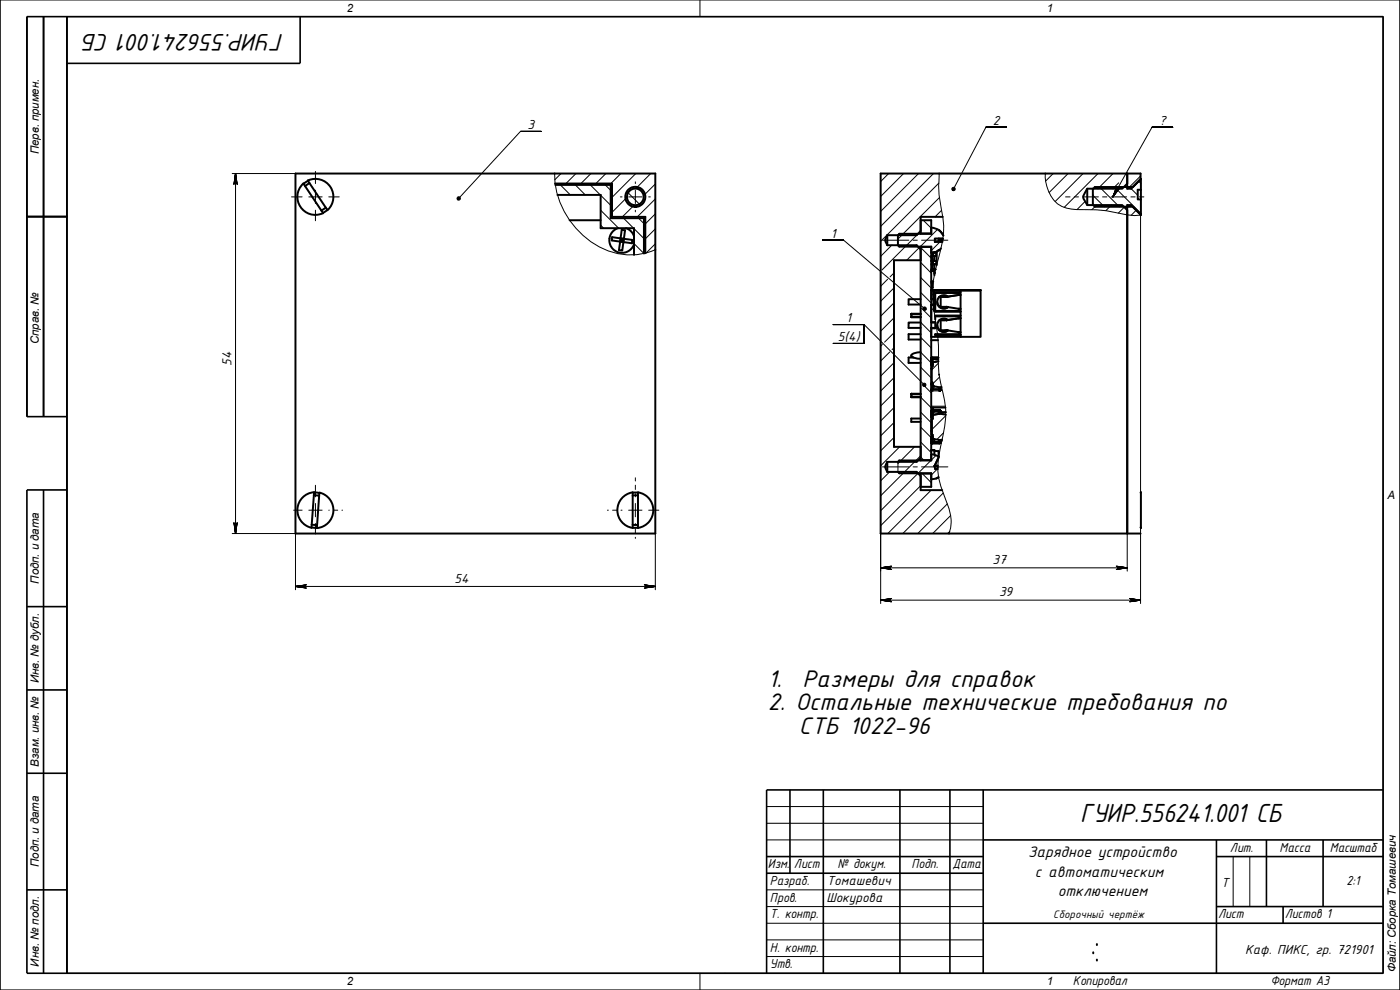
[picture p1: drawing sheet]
<svg xmlns="http://www.w3.org/2000/svg" width="420mm" height="297mm" viewBox="0 0 420 297" stroke-linecap="round" stroke-linejoin="round" font-family="sans-serif">
<g fill="none" stroke="#000" stroke-width=".3">
<path d="M.1 0h420v297h-420M20.1 5h395v287h-395zM210.1 0v5M217.6 5h.1M156.2 39.4h6.2h-6.2h6.2h-6.2h6.2h-6.2l-18.5 20.1M295.9 38.2h6.2zM295.9 38.2l-9.7 18.5M345.7 38.2h6.2h-6.2h6.2h-6.2h6.2h-6.2l-11.7 20.9M69.7 52.1h19M70.7 52.1v108M87.5 59.1h3.2M92.7 59.1h4"/>
<path d="M94.7 57.1v4M94.7 51.4v3.7M98.7 59.1h3.1M166.4 52.1a25.1 25.1 0 0 0 19 24 18.2 18.2 0 0 0 11.3-1.2M168.2 55.5l3 3M168.4 52.1l-1.9 1.9M172.7 55.5l3 3M172.9 52.1l-3 3M177.2 55.5l3 3M177.3 52.1l-3 3M180.3 58.6l3 3M181.6 55.5l1.7 1.6"/>
<path d="M181.8 52.1l-3 3M186.2 59.1h.5M186.3 52.1l-3 3M188.1 57.5l4.2 4.1M188.2 59.2l-4.5 4.5M188.7 59.1h4M190.7 54.6v.5M190.7 57.1v4M190.8 52.1l-7.1 7.1M191.3 56.1l2.3 2.4M194.7 59.1h.5M195.3 52.1l-4.5 4.5"/>
<path d="M196.7 59.7l-5.4 5.4M196.7 55.2l-3.5 3.5M266.7 52.1l-2.4 2.4M271.2 52.1l-6.9 6.8M275.7 52.1l-11.4 11.3M280.2 52.1l-15.9 15.8M281.8 54.9l-17.5 17.5M281.9 52.1a40.8 40.8 0 0 0 1.1 13.1 23.1 23.1 0 0 1-.8 10.1 43.6 43.6 0 0 0-2.2 15l.3 3M281.9 59.3l-11.3 11.3M313.7 52.1a10.7 10.7 0 0 0 5 9.8 16.4 16.4 0 0 0 7.3 1 43.6 43.6 0 0 1 12.3 1.6l2.2 .2 1.8-.2v116.6M316.1 52.1l-2.3 2.2M319.8 59.1h1.3"/>
<path d="M320.6 52.1l-5.8 5.7M322.4 59.1h1.3M324.9 59.1h4.7M325 52.1l-8.4 8.4M328 58.6l3.4 3.4M329.5 52.1l-10.1 10.1M330 56.1l5.9 5.9M330.9 59.1h1.3M333.4 59.1h4.7M334 52.1l-4.5 4.5M334.5 56.1l.3 .4M335.6 57.2l6.8 6.8"/>
<path d="M335.7 54.9l-1.7 1.7M338.5 52.1l-.2 .2M339 56.1l2.4 2.5M339.4 59.1h1.3M341.7 54.4l.7 .7M341.9 59.1h1.4M342.3 52.8l-3.8 3.8M94.7 63.1v3.1M180.3 63.1l5.4 5.4M180.3 67.6l.9 .9M187.1 65.5l3 3M190.3 73.1l3 3"/>
<path d="M190.3 68.6l3 3M190.3 61.6l-3.5 3.5M190.7 63.1v.5M191.6 65.5l1.7 1.6M196.7 73.2l-2.8 2.7M196.7 64.2l-3 3M196.7 68.7l-3 3M246.9 72h6.2zM253.1 72l24.4 20.6M264.9 72.1h7.9M267.6 73.6l-3.3 3.3M271 70.1l-1.5 1.6"/>
<path d="M272.1 73.6l-7.4 7.4M274 72.1h1.3M275.5 70.1l-3.8 3.9M275.8 74.3l-3.7 3.8M276.3 69.8l.3 .2M276.3 78.7l3.2 3.2M276.3 74.3l3.2 3.1M276.6 72.1h7.9M277.1 66.1l2.4 2.4M281.4 68.8l-5.2 5.2M282.1 72.6l-2.6 2.6M282.6 63.1l-2 2"/>
<path d="M325.7 60.4l-2.5 2.5M329.1 61.5l-1.4 1.4M333.6 61.5l-1.7 1.7M337.4 62.2l-1.8 1.7M341 63.1l-1.5 1.5M250 97.4h9.3h-9.3M259.3 97.4h.1M259.3 97.4h-9.3h9.3M259.3 97.4v5.6M259.3 97.4l18.1 18.1M266.4 83.8l-2.1 2.1M268.3 99.8l-2.8 2.9"/>
<path d="M268.3 81.9l-1.2 1.2M268.3 86.4l-4 4M268.3 90.9l-4 4M268.3 95.4l-4 4M276.3 96.7l3.2 3.2M276.3 87.7l3.2 3.2M276.3 83.2l3.2 3.2M276.6 92.5l2.9 2.9M279.9 88.3l-.4 .4M280.2 92.5l-.7 .7M280.3 93.1l1.1 7.2M280.8 96.4l-.4 .3"/>
<path d="M250 103h9.3v-5.6v5.6v-5.6v5.6zM264.8 103.4l-.5 .4M267 105.6l-2.7 2.7M268.3 104.4l-.6 .5M268.3 108.8l-4 4M268.3 113.3l-4 4M268.3 117.8l-4 4M273.5 119.1l.1 .1M273.5 118.3h.1M276.3 119.2l3.2 3.1M276.3 110.2l3.2 3.2M276.3 105.7l3.2 3.2"/>
<path d="M276.3 101.2l3.2 3.2M277.2 115.6l2.3 2.3M279.4 115.2v1.6M279.9 117.3h1.9M281.1 100.5l-.5 .6M281.4 100.5l.3 3.3a41.8 41.8 0 0 0 1.2 13.8 28.9 28.9 0 0 1-.2 14.4 33.1 33.1 0 0 0-1 11.5l1.4 4.4a20.2 20.2 0 0 1 2.2 10.5l-.5 1.7M281.6 109l-2 2M281.9 113.1l-2.5 2.6M282.3 116.2v.6M268.3 126.8l-4 4M268.3 131.3l-4 4M268.3 122.3l-4 4"/>
<path d="M269.5 138.6v3M270 134.1l-5.7 5.7M270.4 138.2l-.9 .9M274.5 134.1l-4.5 4.5M276.3 137.1l.9 .9M276.3 132.6l3.2 3.2M276.3 128.1l3.2 3.2M276.3 123.7l3.2 3.1M276.3 136.8l-12 12M279.4 138.2l-15.1 15M279.5 121.9h4.2M279.9 124.2l-.5 .5"/>
<path d="M280.4 132.6l-.4 .5M280.9 136.6l-1.4 1.5M281 123.1l-.5 .4M283.2 129.9l-2 2M283.9 124.7l-4.3 4.2M20.1 148.5h.1M88.1 153.1h2.6M92.7 153.1h4M94.7 151.1v4M94.7 145.6v3.5M94.7 157.1v3.1M98.7 153.1h.1"/>
<path d="M100.1 153.1h1.3M102.6 153.1h.2M182.3 153.1h.3M183.8 153.1h1.3M186.4 153.1h.3M188.7 153.1h4M190.7 151.1v4M190.7 157.1v.3M190.7 158.7v1.2M190.7 143.4v.9M190.7 145.6v1.3M190.7 148.1v1"/>
<path d="M194.7 153.1h3M264.9 140.1h7.9M267 141.6l-2.7 2.7M274 140.1h1.3M276.3 145.7l-12 12M276.6 140.1h7.9M276.8 142.1l2.7 2.7M279.5 147.1l-13.1 13M281.3 140.7l-1.8 1.9M283.1 147.9l-12.2 12.2M284.3 151.2l-8.9 8.9M285 159.4l-.6 .7"/>
<path d="M285.3 154.7l-5.4 5.4M415.1 148.5h.1M69.7 160.1h19v16.9M88.7 176h108M190.7 161.2v.3M196.7 160.1v16.9M264.3 160.1v21M264.3 170.4h74M338.3 160.1v11.3M264.3 180.1h78M230.1 252h65M230.1 247h65"/>
<path d="M230.1 242h65M370.1 257v15M375.1 257v15M230.1 272h65M230.1 267h65M230.1 277h65M210.1 292v5M217.6 292h.1M230.1 287h65M230.1 282h65"/>
</g>
<g fill="none" stroke="#000" stroke-width=".59">
<path d="M88.7 52.1h108v108h-108zM91 55.1a5.4 5.4 0 0 0-.8 7 5.4 5.4 0 0 0 6.8 1.9l-6-8.9M92.4 54.2a5.4 5.4 0 0 1 6.8 1.9 5.4 5.4 0 0 1-.9 7zM92.4 54.3l-1.3 .9M92.9 55l-1.3 .9M166.6 55.1h17.1v10M166.7 55.5h16.6v10h10v10.6M167.3 58.5h13v10h10v8M326.3 56.6v4.9M328 56.7l.6-.6h11.4l2.4-2.4v3.2M328 56.7v4.7l.6 .6h11.4l2.4 2.5v-4.7h-1v-2.9h1M328.1 56.6l-.1 .1"/>
<path d="M337.3 56.1h1M338.3 52.1v4.5h1.2l2.8-2.8v-1.7h-78v108h74v-95.6M338.3 55.1l-1.5 1.5h-10.5l-.8 1.4a1.49 1.49 0 0 0-.1 2l.9 1.5h10.5l1.5 1.6M342.4 53.7l-2.4 2.4M342.4 56.9v2.9M8.1 65h12M97.8 62.3l-1.4 .8M98.2 63l-1.3 .9M171 66.1h9.3M183.3 65.1h10.4v10.9M185.5 68.5l-1.4 .7-.9 1.4-.3 1.7 .3 1.3a3.9 3.9 0 0 0 4.8 2l1.5-1 .8-1.3M186.1 72.5l1 .1"/>
<path d="M186.2 72l.5 .1M186.2 71.5l1 .1M186.2 71.5l.5 .6M186.2 71.5l-.1 1M186.2 71.5l.4-2.5 1 .1-.4 2.5M186.2 71.5l-2.5-.3-.1 1 2.5 .3M186.7 72.1l.4 .5M186.7 72.1h.5M186.7 72.1l-.6 .4M186.7 72.1l-.1 .5M186.7 71.6v.5M187.2 71.6l2.6 .4-.2 1-2.5-.4-.4 2.6-.9-.2 .3-2.5"/>
<path d="M187.2 71.6l-.5 .5M187.2 71.6l-.1 1M187.9 68.5l1.5 .9 .9 1.5M266.3 70.6a2.13 2.13 0 0 0 0 3M266.3 70.6v3M266.3 73.6h8.8l1.2 1.2M276.3 78.1h-8v56h8M276.3 69.3l-1.2 1.3h-8.8M276.3 74l3.2 .1M276.3 66.1h3.2v4h-9.6l-.4 .5v3l.4 .4h9.6v64.2h-9.6l-.4 .4M276.3 74.1v64.1M276.3 70h3.2"/>
<path d="M279.5 76.9h.3M279.5 76.8h.5M279.5 79.3h.5M279.5 68.3a4 4 0 0 1 3.6 2.4M279.6 76.9v.7l.2 .2M279.8 77.8h.1M279.8 76.8v1.5M279.8 79.3v1.5M280 75.8v1M280.2 75.8h.8M280.2 78.3h-.2v1M280.4 75.7v.1"/>
<path d="M280.4 76.8v1.5M280.4 79.3v1.5M280.6 72.6l2.2-.1zM280.6 75.8h.4v1h-1M280.6 78.3h.4v1h-1M281 78.3h-1.5h.5v1M281.1 75.5v4.1M281.7 75.1h.1M281.7 71.6h1.2M281.7 69l.6 .6M281.7 72.2l1.1 .1M281.7 71.5v1"/>
<path d="M281.7 75.1l-.9 .5-1.3 .2M282.4 74.5l-.7 .6M282.5 69.7l.6 .9M282.9 71.8l-1.2 .2M282.9 65.1h-6.6v5M283 71.6h-2.4v1M337.3 62.1h1M340 62v.1M340 62.1l2.4 2.4M342.3 64.5l-2.8-3h-1.2v98.6h4M342.4 64.5h.1M273.5 94.2l2.8 .1"/>
<path d="M273.5 94.3l.1 .9h2.7h-2.8zM273.5 94.3h.1M276.3 95.1l-2.7 .1M276.3 89.8h-3.6v1.6h3.6M276.3 96.8h-3.6v1.6h3.6M279.5 84.5h.6M279.5 81.3h.9zM279.5 84.9h.3M279.5 91.5h.6M279.5 96.7h1.2v1.8h-1.2M279.5 91.4h.6M279.5 89.8h.4"/>
<path d="M279.5 98.4h1.2M279.5 96.8h1.2M279.9 86.3l-.1-1.8 .1 1.8M279.9 87.1h-.4v2.6h.4M279.9 80.8h-.4h1.3M280.2 80.8h-.2v.5M280.3 91.5h.4M280.3 93.3v-6.2h14v14h-14.8M280.3 87.1h14M280.3 91.4h.4M280.3 89.8h.4M280.4 81.3v1.3"/>
<path d="M280.4 81.3h.1M280.4 81.9h.2M280.7 89.7v1.8M280.7 94.9h7.2v.6h.4h-.6M280.7 87.9h7.2v.6M280.7 91.5v2h7.6h-7.6M284.1 96.1h-1.8v3h1.9l4.1 .6h-.4v.6h-7.2v.2h7.6M284.2 96.1h-.2M284.2 89.1h-1.9v3h1.9l3.5 .5M284.5 89l-1-.4-1.1 .2-.7 .6-.4 .9 .1 1 .6 .8 1 .5 1-.1 .5-.4-1.2 .5-1.1-.4-.7-.6-.2-1M284.5 96l-1-.4-1.1 .2-.7 .6-.4 .9 .1 1 .6 .8 1 .5 1-.1 .5-.4-1.2 .5-1.1-.4-.7-.6-.2-1M287.7 95.5h.1"/>
<path d="M287.7 95.5l-3.6 .6M287.7 92.6l.6 .1h-.4v.6h-7.2M287.7 88.5l-3.6 .6M287.7 88.5l-4 .6M287.7 88.5h.1M287.7 92.6h.1M287.7 99.7h.1M287.9 88.5h.4h-.6M288.3 87.1v.6h-7.6v2h-.4M288.3 87.1h6h-6M288.3 94.7h-7.6v1.1M288.3 87.7v13.4"/>
<path d="M273.5 118.2h2.8M273.5 119.1h2.8M273.5 118.3v.9h2.8M273.5 118.2v.1M273.6 118.3h2.7M273.6 118.2v1M273.6 118.2h-.1M273.6 118.2l-.1 .1M274.2 107.3h-1.5v1.6h3.6M276.3 100.3h-3.6v1.6h3.6M276.3 105.7a3.3 3.3 0 0 0-2.8 .9v.2a1.9 1.9 0 0 0 1.8 .8l1 .1M279.4 116.8l.5 .5"/>
<path d="M279.4 115.2h.5M279.5 110.6h.1M279.5 115h.4M279.5 102.1h2M279.5 109.6h.4M279.7 109.9h.1M279.8 109.9h.1M279.8 109.8l-.2 .1v4.6l.3 .2v1.1l2 .4-.1 .6M279.8 109.9h-.1M279.9 115.2v1.6h1.9M279.9 107.8v2.1M279.9 107.7v.1"/>
<path d="M279.9 107.3h1.7M279.9 107.3l-.5 .3v1.7h.5M279.9 107.3l-.3 .1M279.9 107.7h1.7M280.4 115.9l-.5 .1M281.6 108.4l-1.7 .3M281.8 112.4h.1M281.9 116.8h-.1M282.2 117.1h.1M282.3 116.8l-.5 .5M282.3 116.8l-.1 .3M282.6 116.1l-.3 .1v.6"/>
<path d="M266.3 138.6a2.13 2.13 0 0 0 0 3M266.3 138.6v3M276.3 137.3l-1.2 1.3h-8.8M276.3 125.6h-2.8v1h2.8M276.3 138h3.2M279.5 132.8l.3 .3M279.5 131h.4M279.5 135.1h.9M279.5 129.3h.1M279.5 122.3h4.2M279.5 136.3l2.2 .7M279.6 130.3l.3 .2"/>
<path d="M279.6 130.3l.2 .2M279.8 133.1h.1M279.8 125.6h.1M279.8 125.6l-.2 .3v4.4M279.9 130.5v2.1h2v-.6l-2-.3M279.9 131h-.5v1.7l.4 .4 2.2-.1 .3-.3v-.7l.4-.1M279.9 123.1l-.5 .3v1.7h.5M280 122.3v.8M280 123.5v1M280.3 123.5l-.3 .2M280.4 135.1v1.4M280.4 135.1h.1"/>
<path d="M280.4 135.3l1.3 .1v1.6M280.4 132.4l-.5 .1M280.4 131.7v.9M280.5 139.7h1M280.5 139.7l1 .5M280.5 139.7v.3M280.5 139.7h.1M280.5 139.7l-.1 .3M281.6 123.5l.3 .1M281.7 137.3l-1.2 2.4M281.7 137.1l-1.3 2.9 .2 .7h.9M281.8 123.1h.2"/>
<path d="M281.8 123.1l.5 .3v.8l1.6 .2M281.8 123.1h-1.9l-.4 .2M281.8 123.5l.1 .1M281.9 123.6v.6M281.9 123.6h.1M281.9 123.6l-2-.1v2.1M281.9 124.2l-2 .3v1.1l-.3 .2v4.5M281.9 124.2l-2 .3M282 123.1h.1M282.3 123.7h1.5M282.6 132.2l-.3 .1M91.1 149a5.4 5.4 0 0 1 3.2-1.3l-.8 10.6a5.4 5.4 0 0 1-4.2-5.7 5.4 5.4 0 0 1 1.8-3.6z"/>
<path d="M93.5 158.2l1.6 .1M93.5 157.4l1.7 .1M94.2 148.7l1.6 .1M94.2 147.8l1.7 .1M95.9 147.8l.2 .1a5.4 5.4 0 0 1 3.9 5.6 5.4 5.4 0 0 1-4.9 5zM186.9 149.3a5.3 5.3 0 0 1 3-1.6v10.7a5.4 5.4 0 0 1-4.4-3.6 5.4 5.4 0 0 1 1.4-5.5zM189.9 158.3h1.6M189.9 147.8h1.6M189.9 157.4l1.6 .1M191.5 147.7l1.9 .7a5.4 5.4 0 0 1 2.6 5.7 5.4 5.4 0 0 1-4.5 4.3zM191.5 148.7h-1.6M266.3 141.6h8.8l1.2 1.2"/>
<path d="M269.5 141.6l.4 .4h9.6v4.1h-3.2M276.3 142l3.2 .1M276.3 142.1v5h6.5M281.7 143.2l-.7 .4M281.7 143.2l-.9 .4-1.3 .2M342.3 147.8l.1 10.5M342.3 158.2l.1 .1M342.4 158.3v.2"/>
<circle cx="190.7" cy="59.1" r="2.5"/>
<circle cx="190.7" cy="59.1" r="3"/>
</g>
<g fill="none" stroke="#000" stroke-width=".49">
<path d="M13.1 5v120M20.1 5v287M90.1 5v14h-70M8.1 65h12M20.1 125h-12v-120h407v287h-407v-145h12M13.1 147v145M8.1 182h12M8.1 207h12M8.1 232h12M237.1 237v25M247.1 237v55M270.1 237v55"/>
<path d="M285.1 237v55M295.1 237v55M415.1 237h-185v55M230.1 257h65M295.1 252h120M365.1 257h50M365.1 252v40M380.1 252v20M397.1 252v20M8.1 267h12M230.1 262h65M295.1 277h120"/>
<path d="M365.1 272h50M385.1 272v5"/>
</g>
<g fill="#000">
<circle cx="273.5" cy="106.7" r=".3"/>
<circle cx="279.9" cy="132.6" r=".3"/>
<circle cx="328.1" cy="285.7" r=".3"/>
<circle cx="329.2" cy="283.3" r=".3"/>
<circle cx="329.2" cy="287.9" r=".3"/>
</g>
<g fill="#000" stroke="#000" stroke-width=".3">
<path d="M70.7 52.1l.5 3.3z" fill-rule="evenodd"/>
<path d="M70.7 52.1l.5 3.1z" fill-rule="evenodd"/>
<path d="M70.7 52.1l.4 3z" fill-rule="evenodd"/>
<path d="M70.7 52.1l.2 2.8h-.1z" fill-rule="evenodd"/>
<path d="M70.7 52.1l.1 2.8h-.2z" fill-rule="evenodd"/>
<path d="M70.7 52.1l-.2 2.8z" fill-rule="evenodd"/>
<path d="M70.7 52.1l-.4 3z" fill-rule="evenodd"/>
<path d="M70.7 52.1l-.5 3.1z" fill-rule="evenodd"/>
<path d="M70.7 52.1l-.5 3.3z" fill-rule="evenodd"/>
<path d="M137.3 59.2a.5 .5 0 0 1 .7 0 .5 .5 0 0 1 0 .7 .5 .5 0 0 1-.7 0l.4-.4-.4 .4-.2-.3z" fill-rule="evenodd"/>
<path d="M285.8 56.3a.5 .5 0 0 1 .9 .4 .5 .5 0 0 1-.8 .4l.3-.4-.3 .4-.2-.4z" fill-rule="evenodd"/>
<path d="M335.1 55.9l-1.1 3.2z" fill-rule="evenodd"/>
<path d="M335.1 56.1l-1.1 3z" fill-rule="evenodd"/>
<path d="M335.1 56.3l-1.1 2.8z" fill-rule="evenodd"/>
<path d="M335.2 56.5l.1 .1-1.3 2.5z" fill-rule="evenodd"/>
<path d="M335.3 56.6l-1.3 2.5z" fill-rule="evenodd"/>
<path d="M335.4 56.6l.2 .1-1.6 2.4z" fill-rule="evenodd"/>
<path d="M335.6 56.7l.2-.1-1.8 2.5z" fill-rule="evenodd"/>
<path d="M335.8 56.6h.1l-1.9 2.5z" fill-rule="evenodd"/>
<path d="M335.9 56.6l.1-.1-2 2.6z" fill-rule="evenodd"/>
<path d="M277.1 92.3a.51 .51 0 0 1 .7-.1 .51 .51 0 0 1 .1 .7l-.4-.3 .4 .3-.4 .2a.5 .5 0 0 1-.5-.2 .5 .5 0 0 1 .1-.6z" fill-rule="evenodd"/>
<path d="M277 115.1a.51 .51 0 0 1 .7 0 .51 .51 0 0 1 0 .7l-.3-.3 .3 .3a.51 .51 0 0 1-.7 0 .51 .51 0 0 1 0-.7z" fill-rule="evenodd"/>
<path d="M70.2 156.8l.5 3.3z" fill-rule="evenodd"/>
<path d="M70.2 156.9l.5 3.2z" fill-rule="evenodd"/>
<path d="M70.3 157.1l.4 3z" fill-rule="evenodd"/>
<path d="M70.5 157.2l.2 2.9z" fill-rule="evenodd"/>
<path d="M70.6 157.2h.2l-.1 2.9z" fill-rule="evenodd"/>
<path d="M70.8 157.2h.1l-.2 2.9z" fill-rule="evenodd"/>
<path d="M70.9 157.2l.2-.1-.4 3z" fill-rule="evenodd"/>
<path d="M71.2 156.9l-.5 3.2z" fill-rule="evenodd"/>
<path d="M71.2 156.8l-.5 3.3z" fill-rule="evenodd"/>
<path d="M88.7 176l3.3-.5z" fill-rule="evenodd"/>
<path d="M88.7 176l3.1-.5z" fill-rule="evenodd"/>
<path d="M88.7 176l3-.4z" fill-rule="evenodd"/>
<path d="M88.7 176l2.9-.3z" fill-rule="evenodd"/>
<path d="M88.7 176l2.8-.1v.1z" fill-rule="evenodd"/>
<path d="M88.7 176l2.9 .2z" fill-rule="evenodd"/>
<path d="M88.7 176l3 .3z" fill-rule="evenodd"/>
<path d="M88.7 176l3.1 .4z" fill-rule="evenodd"/>
<path d="M88.7 176l3.3 .5z" fill-rule="evenodd"/>
<path d="M193.4 176.5l3.3-.5z" fill-rule="evenodd"/>
<path d="M193.5 176.4l3.2-.4z" fill-rule="evenodd"/>
<path d="M193.8 176.2l2.9-.2-3 .3z" fill-rule="evenodd"/>
<path d="M193.8 176h2.9l-2.9 .2z" fill-rule="evenodd"/>
<path d="M193.8 175.9l2.9 .1h-2.9z" fill-rule="evenodd"/>
<path d="M193.8 175.7l2.9 .3z" fill-rule="evenodd"/>
<path d="M193.7 175.6l3 .4z" fill-rule="evenodd"/>
<path d="M193.5 175.5l3.2 .5z" fill-rule="evenodd"/>
<path d="M193.4 175.5l3.3 .5z" fill-rule="evenodd"/>
<path d="M264.3 170.4l3.3 .5z" fill-rule="evenodd"/>
<path d="M264.3 170.4l3.1 .4z" fill-rule="evenodd"/>
<path d="M264.3 170.4l3 .3z" fill-rule="evenodd"/>
<path d="M264.3 170.4l2.9 .2z" fill-rule="evenodd"/>
<path d="M264.3 170.4l2.8-.1v.2z" fill-rule="evenodd"/>
<path d="M264.3 170.4l2.9-.3-.1 .2z" fill-rule="evenodd"/>
<path d="M264.3 170.4l3-.4z" fill-rule="evenodd"/>
<path d="M264.3 170.4l3.1-.5z" fill-rule="evenodd"/>
<path d="M264.3 170.4l3.3-.5z" fill-rule="evenodd"/>
<path d="M335 169.9l3.3 .5z" fill-rule="evenodd"/>
<path d="M335.2 169.9l3.1 .5z" fill-rule="evenodd"/>
<path d="M335.3 170l3 .4z" fill-rule="evenodd"/>
<path d="M335.4 170.1l2.9 .3-2.8-.1z" fill-rule="evenodd"/>
<path d="M335.5 170.3l2.8 .1-2.8 .1z" fill-rule="evenodd"/>
<path d="M335.5 170.5l2.8-.1-2.9 .2z" fill-rule="evenodd"/>
<path d="M335.4 170.6l2.9-.2-3 .3z" fill-rule="evenodd"/>
<path d="M335.2 170.8l3.1-.4z" fill-rule="evenodd"/>
<path d="M335 170.9l3.3-.5z" fill-rule="evenodd"/>
<path d="M264.3 180.1l3.3-.5z" fill-rule="evenodd"/>
<path d="M264.3 180.1l3.1-.5z" fill-rule="evenodd"/>
<path d="M264.3 180.1l3-.4z" fill-rule="evenodd"/>
<path d="M264.3 180.1l2.9-.3z" fill-rule="evenodd"/>
<path d="M264.3 180.1l2.8-.1v.1z" fill-rule="evenodd"/>
<path d="M264.3 180.1h2.8l.1 .2z" fill-rule="evenodd"/>
<path d="M264.3 180.1l3 .3z" fill-rule="evenodd"/>
<path d="M264.3 180.1l3.1 .4z" fill-rule="evenodd"/>
<path d="M264.3 180.1l3.3 .5z" fill-rule="evenodd"/>
<path d="M339 180.6l3.3-.5z" fill-rule="evenodd"/>
<path d="M339.2 180.5l3.1-.4z" fill-rule="evenodd"/>
<path d="M339.4 180.3l2.9-.2-3 .3z" fill-rule="evenodd"/>
<path d="M339.5 180.1h2.8l-2.9 .2z" fill-rule="evenodd"/>
<path d="M339.5 180l2.8 .1h-2.8z" fill-rule="evenodd"/>
<path d="M339.4 179.8l2.9 .3z" fill-rule="evenodd"/>
<path d="M339.3 179.7l3 .4z" fill-rule="evenodd"/>
<path d="M339.2 179.6l3.1 .5z" fill-rule="evenodd"/>
<path d="M339 179.6l3.3 .5z" fill-rule="evenodd"/>
</g>
<text font-size="8.5" x="324.2" y="246.7">ГУИР.556241.001 СБ</text>
<g font-size="7.7">
<text x="85.1" y="10.1" transform="rotate(180 85.1 10.1)">ГУИР.556241.001 СБ</text>
<text x="230.5" y="206.2">1.</text>
<text x="240.8" y="206.2">Размеры для справок</text>
<text x="230.5" y="213.2">2. Остальные технические требования по</text>
<text x="239.8" y="220.2">СТБ 1022-96</text>
</g>
<g font-size="4.9">
<text x="308.6" y="257.1">Зарядное устройство</text>
<text x="310.6" y="263">с автоматическим</text>
<text x="317.4" y="268.9">отключением</text>
</g>
<g font-size="4.2">
<text x="158.3" y="38.7">3</text>
<text x="298" y="37.4">2</text>
<text x="347.8" y="37.4">?</text>
<text x="249.3" y="71.3">1</text>
<text x="254" y="96.6">1</text>
<text x="251.4" y="102.3">5(4)</text>
<text x="69.5" y="109.7" transform="rotate(-90 69.5 109.7)">54</text>
<text x="297.8" y="169.3">37</text>
<text x="136.4" y="174.9">54</text>
<text x="299.8" y="179">39</text>
<text x="369.1" y="255.5">Лит.</text>
<text x="384" y="255.5">Масса</text>
<text x="399.1" y="255.5">Масштаб</text>
<text x="230.4" y="260.5">Изм.</text>
<text x="238.3" y="260.5">Лист</text>
<text x="251.3" y="260.5">№ докум.</text>
<text x="273.5" y="260.5">Подп.</text>
<text x="285.9" y="260.5">Дата</text>
<text x="231.1" y="265.5">Разраб.</text>
<text x="248.1" y="265.7">Томашевич</text>
<text x="366.4" y="266.1">Т</text>
<text x="404.1" y="265.5">2:1</text>
<text x="231.1" y="270.5">Пров.</text>
<text x="231.1" y="275.5">Т. контр.</text>
<text x="248" y="270.7">Шокурова</text>
<text x="365.6" y="275.5">Лист</text>
<text x="385.6" y="275.5">Листов 1</text>
<text x="231.1" y="285.5">Н. контр.</text>
<text x="373.7" y="286.1">Каф. ПИКС, гр. 721901</text>
<text x="231.1" y="290.5">Утв.</text>
<text x="322" y="295.5">Копировал</text>
<text x="381.3" y="295.5">Формат А3</text>
</g>
<text font-size="3.5" x="316.1" y="275.5">Сборочный чертёж</text>
<g font-size="3.4">
<text x="104.1" y="3.7">2</text>
<text x="314.1" y="3.7">1</text>
<text x="11.7" y="46.3" transform="rotate(-90 11.7 46.3)">Перв. примен.</text>
<text x="11.7" y="103.2" transform="rotate(-90 11.7 103.2)">Справ. №</text>
<text x="416.4" y="149.6">A</text>
<text x="11.7" y="175.1" transform="rotate(-90 11.7 175.1)">Подп. и дата</text>
<text x="11.7" y="205" transform="rotate(-90 11.7 205)">Инв. № дубл.</text>
<text x="11.7" y="230" transform="rotate(-90 11.7 230)">Взам. инв. №</text>
<text x="11.7" y="260.1" transform="rotate(-90 11.7 260.1)">Подп. и дата</text>
<text x="11.7" y="290" transform="rotate(-90 11.7 290)">Инв. № подл.</text>
<text x="418.9" y="291.8" transform="rotate(-90 418.9 291.8)">Файл: Сборка Томашевич</text>
<text x="104.1" y="295.7">2</text>
<text x="314.1" y="295.7">1</text>
</g>
</svg>
